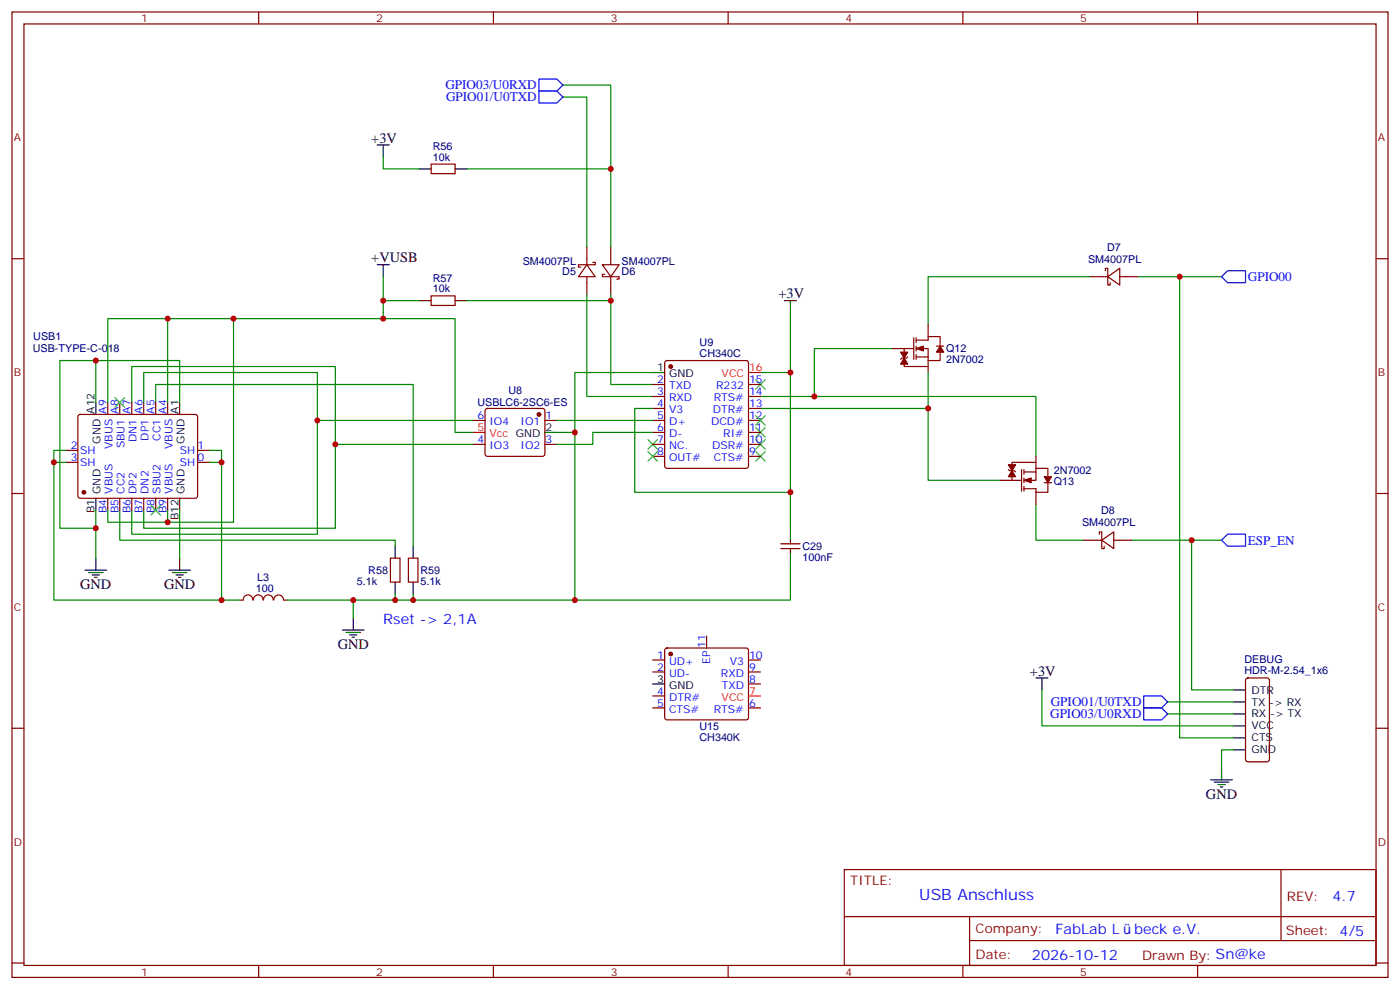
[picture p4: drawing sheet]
<svg xmlns="http://www.w3.org/2000/svg" width="412mm" height="292mm" viewBox="0 0 412 292" stroke-linecap="round" stroke-linejoin="round" font-family="sans-serif">
<g fill="none" stroke="#870000" stroke-width=".35">
<path d="M3.5 3.5h405.4v284.4h-405.4zM7.1 7.1h398.2v277.2h-398.2zM76.2 3.5v3.6M145.3 3.5v3.6M214.5 3.5v3.6M283.6 3.5v3.6M352.8 3.5v3.6M127 48.3h7.1v2.9h-7.1zM3.5 76.2h3.6M172.9 78l2.4 3.5h-4.9zM172.9 72.7v5.3M174.6 77.3h.7v.7h-4.9v.7h.7"/>
<path d="M177.4 78h5l-2.5 3.5zM179.9 72.7v5.3M325.6 79.7v-.7h.7v5h.7v-.7M405.3 76.2h3.6M127 87.1h7.1v2.9h-7.1zM172.9 81.5v5.3M178.2 80.8h-.8v.7h5v.7h-.7M179.9 81.5v5.3M269.2 99.5v6.3M269.9 99.5v1.4M273.4 95.6v3.5M321 81.5h5.3"/>
<path d="M326.3 81.5l3.5-2.5v5zM329.8 81.5h5.3M31.7 118.5v3.6M35.3 118.5v3.6M38.8 118.5v3.6M42.3 118.5v3.6M45.9 118.5v3.6M49.4 118.5v3.6M192.3 113.2h3.5M192.3 116.8h3.5M196 106.4l.5-.2h23.3l.5 .2 .2 .5v30.3l-.2 .5-.5 .2h-23.3l-.5-.2-.2-.5v-30.3zM220.5 113.2h3.5"/>
<path d="M220.5 116.8h3.5M262.8 102.7h6.4M266.3 102.7v5.3h7.1M267.4 105.1l-.3 .4h-1.5l-.3 .3M269.9 100.2h3.5v-1.1h3.5v3.6M269.9 102.7h3.5v3.5M269.9 105.1h3.5M269.9 102v1.4M269.9 104.4v1.4M273.4 106.2v3.5M275.9 102h2.1M276.9 103.4v2.8h-3.5"/>
<path d="M19.4 132.6h3.5M19.4 136.2h3.5M23.2 122.3l.4-.2h33.9l.5 .2 .2 .5-.1 23.5-.6 .5-34.1-.1-.5-.6v-23.3zM58.2 132.6h3.5M58.2 136.2h3.5M139.3 123.8h3.6M139.3 130.9h3.6M143.1 120.5l.5-.2h16.2l.5 .2 .2 .5v12.7l-.2 .5-.5 .2h-16.2l-.5-.2-.2-.5v-12.7zM160.5 123.8h3.5M160.5 130.9h3.5M192.3 123.8h3.5M192.3 130.9h3.5"/>
<path d="M192.3 120.3h3.5M192.3 127.4h3.5M192.3 134.4h3.5M220.5 123.8h3.5M220.5 130.9h3.5M220.5 120.3h3.5M220.5 127.4h3.5M220.5 134.4h3.5M297 138.3l.4 .3h1.4l.4 .4M300.9 138.3v6.3M301.6 139h3.6M301.6 138.3v1.4"/>
<path d="M305.2 136.2h-7.1v5.3M305.2 137.9h3.5v2.9M305.2 137.9v3.6h-3.6M305.2 134.4v3.5M3.5 145.3h3.6M31.7 146.8v3.5M35.3 146.8v3.5M38.8 146.8v3.5M42.3 146.8v3.5M45.9 146.8v3.5M49.4 146.8v3.5M232.8 159.1v1.1"/>
<path d="M294.6 141.5h6.3M301.6 140.8v1.4M301.6 143.2v1.4M305.2 145v3.5M307.6 142.2h2.1M308.7 141.5v3.5h-3.5v-1.1h-3.6M319.3 159.1h5.3M323.8 157.3v-.7h.8v5h.7v-.7M324.6 159.1l3.5-2.5v5zM328.1 159.1h5.3M405.3 145.3h3.6M70.6 176.7h1"/>
<path d="M71.7 176.7a1.41 1.41 0 0 1 1.4-1.5 1.41 1.41 0 0 1 1.4 1.5M74.6 176.7a1.41 1.41 0 0 1 1.5-1.5 1.41 1.41 0 0 1 1.4 1.5M77.6 176.7a1.41 1.41 0 0 1 1.4-1.5 1.41 1.41 0 0 1 1.4 1.5M80.7 176.7a1.41 1.41 0 0 1 1.4-1.5 1.41 1.41 0 0 1 1.4 1.5M83.6 176.7h1.1M115 164.4h2.8v7h-2.8zM120.3 164.4h2.8v7h-2.8zM230 160.2h5.7M230 161.6h5.7M232.8 161.6v1M192.3 194.4h3.5M192.3 197.9h3.5"/>
<path d="M196 191.1l.5-.2h23.3l.5 .2 .2 .5v19.7l-.2 .5-.5 .2h-23.3l-.5-.2-.2-.5v-19.7zM208.1 187.3v3.6M220.5 194.4h3.5M220.5 197.9h3.5M367.1 199.9l.5-.2h5.6l.7 .4v23.6l-.4 .6-5.9 .1-.7-.5v-23.5zM3.5 214.5h3.6M192.3 205h3.5M192.3 208.5h3.5M220.5 208.5h3.5M220.5 201.4h3.5M405.3 214.5h3.6M248.7 256.1h156.6v28.2h-156.6z"/>
<path d="M377.3 256.1v20.9M248.7 270h156.5M285.6 277h119.6M285.6 270v14.1M3.5 283.6h3.6M76.2 284.3v3.6M145.3 284.3v3.6M214.5 284.3v3.6M283.6 284.3v3.6M352.8 284.3v3.6M405.3 283.6h3.6"/>
</g>
<g fill="none" stroke="#000" stroke-width=".35">
<path d="M111.1 42.7h3.6M112.9 42.7v3.5M123.5 49.7h3.5M134.1 49.7h3.5M111.1 78h3.6M112.9 78v3.5M123.5 88.5h3.5M134.1 88.5h3.5M231.1 88.5h3.5M232.8 88.5v3.6M28.2 118.5v3.6M52.9 118.5v3.6"/>
<path d="M192.3 109.7h3.5M160.5 127.4h3.5M28.2 146.8v3.5M52.9 146.8v3.5M232.8 155.6v3.5M25 167.9h6.4M26.1 168.6h4.2M27.2 169.3h2.1M27.9 170h.7M28.2 164.4v3.5M49.7 167.9h6.4M50.8 168.6h4.2"/>
<path d="M51.9 169.3h2.1M52.6 170h.7M52.9 164.4v3.5M116.4 160.9v3.5M116.4 171.4v3.6M121.7 160.9v3.5M121.7 171.4v3.6M232.8 162.6v3.6M100.9 185.6h6.3M102 186.3h4.2M103 187h2.1M103.7 187.7h.7"/>
<path d="M104.1 182v3.6M305.2 199.7h3.5M306.9 199.7v3.5M192.3 201.4h3.5M363.4 203.2h3.5M363.4 206.7h3.5M363.4 210.3h3.5M363.4 213.8h3.5M363.4 217.3h3.5M356.7 229.7h6.3M357.7 230.4h4.2M358.8 231.1h2.1"/>
<path d="M359.5 231.8h.7M359.8 226.1v3.6M363.4 220.8h3.5"/>
</g>
<g fill="none" stroke="#008700" stroke-width=".35">
<path d="M165.8 28.6h7.1v44.1M165.8 25h14.1v47.7M112.9 46.2v3.5h10.6M137.6 49.7h42.3M68.8 93.8v60h-19.4M112.9 81.5v12.3h-63.5M112.9 93.8h21.2v33.6h5.2M112.9 88.5h10.6M137.6 88.5h42.3M172.9 86.8v30h19.4M179.9 86.8v26.4h12.4M232.8 92.1v17.6h-8.8"/>
<path d="M321 81.5h-47.6v14.1M335.1 81.5h24.7M347.5 81.5v135.8h15.9M28.2 118.5v-12.3h-10.6v49.4h10.6M28.2 106.2h24.7v12.3M31.7 118.5v-24.7h17.7v24.7M38.8 118.5v-10.5h60v47.6h-56.5v-5.3M42.3 118.5v-8.8h51.2v14.1M45.9 118.5v-5.3h75.8v47.7M192.3 109.7h-23v67M232.8 109.7v45.9M239.9 116.8h65.3v17.6"/>
<path d="M262.8 102.7h-22.9v14.1h-15.9M273.4 109.7v10.6M15.9 136.2h3.5M19.4 132.6h-3.5v44.1h54.7M61.7 132.6h3.6v44.1M61.7 136.2h3.6M93.5 123.8v33.5h-54.7v-7M93.5 123.8h45.8M98.8 130.9h40.5M164 127.4h5.3M164 123.8h28.3M192.3 120.3h-5.3v24.7h45.8"/>
<path d="M192.3 127.4h-17.7v3.5h-10.6M224 120.3h49.4v21.2h21.2M28.2 150.3v14.1M31.7 150.3v3.5h17.7v-3.5M35.3 150.3v8.8h81.1v1.8M52.9 150.3v14.1M305.2 148.5v10.6h14.1M333.4 159.1h26.4M351 159.1v44.1h12.4M84.7 176.7h19.4M116.4 175v1.7M121.7 175v1.7h-17.6v5.3"/>
<path d="M232.8 166.2v10.5h-111.1M306.9 203.2v10.6h56.5M344 206.7h19.4M344 210.3h19.4M363.4 220.8h-3.6v5.3"/>
</g>
<g fill="none" stroke="#3c3" stroke-width=".35">
<path d="M33.9 117.1l2.8 2.8M36.7 117.1l-2.8 2.8M222.6 111.8l2.8 2.9M225.4 111.8l-2.8 2.9M190.9 129.5l2.8 2.8M190.9 133l2.8 2.8M193.7 129.5l-2.8 2.8M193.7 133l-2.8 2.8M222.6 129.5l2.8 2.8M222.6 125.9l2.8 2.9M222.6 133l2.8 2.8M222.6 122.4l2.8 2.8"/>
<path d="M225.4 129.5l-2.8 2.8M225.4 125.9l-2.8 2.9M225.4 133l-2.8 2.8M225.4 122.4l-2.8 2.8M44.4 148.9l2.9 2.8M47.3 148.9l-2.9 2.8"/>
</g>
<path d="M158.7 26.8h5.3l1.8 1.8-1.8 1.7h-5.3zM158.7 23.3h5.3l1.8 1.7-1.8 1.8h-5.3zM361.6 79.7h5.3v3.6h-5.3l-1.8-1.8zM361.6 157.3h5.3v3.6h-5.3l-1.8-1.8zM336.9 208.5h5.3l1.8 1.8-1.8 1.7h-5.3zM336.9 205h5.3l1.8 1.7-1.8 1.8h-5.3z" fill="none" stroke="#00f" stroke-width=".35"/>
<g fill="#870000" stroke="#870000" stroke-width=".35">
<path d="M298.1 138.6l1.1 1.8h-2.2z"/>
<path d="M297 136.9h2.2l-1.1 1.7z"/>
<path d="M301.6 141.5l2.1-.7v1.4z"/>
<path d="M307.6 140.4h2.1l-1 1.8z"/>
<path d="M265.3 103.7h2.1l-1.1 1.8z"/>
<path d="M266.3 105.5l1.1 1.7h-2.1z"/>
<path d="M269.9 102.7l2.1-.7v1.4z"/>
<path d="M276.9 102l1.1 1.7h-2.1z"/>
<circle cx="158.7" cy="122.1" r=".53"/>
<circle cx="197.6" cy="108" r=".53"/>
<circle cx="24.7" cy="145" r=".53"/>
<circle cx="197.6" cy="192.6" r=".53"/>
</g>
<path d="M220.5 109.7h3.5M139.3 127.4h3.6M220.5 205h3.5" fill="none" stroke="#f00" stroke-width=".35"/>
<g fill="#c00">
<circle cx="116.4" cy="176.7" r=".88"/>
<circle cx="104.1" cy="176.7" r=".88"/>
<circle cx="179.9" cy="49.7" r=".88"/>
<circle cx="179.9" cy="88.5" r=".88"/>
<circle cx="112.9" cy="88.5" r=".88"/>
<circle cx="232.8" cy="109.7" r=".88"/>
<circle cx="239.9" cy="116.8" r=".88"/>
<circle cx="169.3" cy="176.7" r=".88"/>
<circle cx="232.8" cy="145" r=".88"/>
<circle cx="273.4" cy="120.3" r=".88"/>
<circle cx="121.7" cy="176.7" r=".88"/>
<circle cx="169.3" cy="127.4" r=".88"/>
<circle cx="351" cy="159.1" r=".88"/>
<circle cx="347.5" cy="81.5" r=".88"/>
<circle cx="93.5" cy="123.8" r=".88"/>
<circle cx="98.8" cy="130.9" r=".88"/>
<circle cx="15.9" cy="136.2" r=".88"/>
<circle cx="65.3" cy="176.7" r=".88"/>
<circle cx="65.3" cy="136.2" r=".88"/>
<circle cx="28.2" cy="155.6" r=".88"/>
<circle cx="28.2" cy="106.2" r=".88"/>
<circle cx="49.4" cy="93.8" r=".88"/>
<circle cx="112.9" cy="93.8" r=".88"/>
<circle cx="68.8" cy="93.8" r=".88"/>
<circle cx="49.4" cy="153.8" r=".88"/>
</g>
<text font-size="4.6" fill="#00f" x="270.8" y="265.1">USB Anschluss</text>
<g font-size="4.2">
<text x="109.4" y="42">+3V</text>
<text x="109.4" y="77.3">+VUSB</text>
<text x="229.3" y="87.8">+3V</text>
<text x="23.6" y="173.6">GND</text>
<text x="48.3" y="173.6">GND</text>
<text x="99.5" y="191.2">GND</text>
<text x="303.4" y="199">+3V</text>
<text x="355.2" y="235.3">GND</text>
</g>
<g font-size="4.2" fill="#00f">
<text x="112.9" y="183.8">Rset -&gt; 2,1A</text>
<text x="392.5" y="265.4">4.7</text>
<text x="310.9" y="274.9">FabLab L</text>
<text x="334.1" y="274.9">beck e.V.</text>
<text x="304" y="282.7">2026-10-12</text>
</g>
<g font-size="3.9" fill="#00f">
<text x="131.2" y="26.3">GPIO03/U0RXD</text>
<text x="131.4" y="29.8">GPIO01/U0TXD</text>
<text x="367.6" y="82.7">GPIO00</text>
<text x="367.6" y="160.4">ESP_EN</text>
<text x="309.5" y="208">GPIO01/U0TXD</text>
<text x="309.3" y="211.5">GPIO03/U0RXD</text>
</g>
<g font-size="3.9" fill="#800">
<text x="250.5" y="260.7">TITLE:</text>
<text x="379.1" y="265.4">REV:</text>
<text x="287.4" y="274.9">Company:</text>
<text x="378.7" y="275.5">Sheet: 4/5</text>
<text x="287.4" y="282.6">Date:</text>
<text x="336.4" y="282.7">Drawn By: Sn@ke</text>
</g>
<g font-size="3.2" fill="#800">
<text x="41.6" y="6.5">1</text>
<text x="110.8" y="6.5">2</text>
<text x="179.9" y="6.5">3</text>
<text x="249.1" y="6.5">4</text>
<text x="318.2" y="6.5">5</text>
<text x="4.1" y="41.6">A</text>
<text x="405.9" y="41.6">A</text>
<text x="4.1" y="110.8">B</text>
<text x="405.9" y="110.8">B</text>
<text x="4.1" y="179.9">C</text>
<text x="405.9" y="179.9">C</text>
<text x="4.1" y="249.1">D</text>
<text x="405.9" y="249.1">D</text>
<text x="41.6" y="287.3">1</text>
<text x="110.8" y="287.3">2</text>
<text x="179.9" y="287.3">3</text>
<text x="249.1" y="287.3">4</text>
<text x="318.2" y="287.3">5</text>
</g>
<g font-size="3.2" fill="#000080">
<text x="127.5" y="47.3">10k</text>
<text x="127.5" y="44.1">R56</text>
<text x="154" y="77.9">SM4007PL</text>
<text x="183.1" y="77.9">SM4007PL</text>
<text x="320.5" y="77.4">SM4007PL</text>
<text x="326.1" y="73.8">D7</text>
<text x="127.5" y="82.9">R57</text>
<text x="165.6" y="81.1">D5</text>
<text x="183.1" y="81.1">D6</text>
<text x="127.5" y="86.1">10k</text>
<text x="9.8" y="100.3">USB1</text>
<text x="206.1" y="101.8">U9</text>
<text x="9.7" y="103.8">USB-TYPE-C-018</text>
<text x="206.1" y="105">CH340C</text>
<text x="278.7" y="107">2N7002</text>
<text x="278.7" y="103.8">Q12</text>
<text x="140.6" y="119.7">USBLC6-2SC6-ES</text>
<text x="149.7" y="115.9">U8</text>
<text x="310.4" y="139.6">2N7002</text>
<text x="310.4" y="142.8">Q13</text>
<text x="318.8" y="155">SM4007PL</text>
<text x="324.4" y="151.4">D8</text>
<text x="236.4" y="165.2">100nF</text>
<text x="236.4" y="162">C29</text>
<text x="75.8" y="171">L3</text>
<text x="105.1" y="172.2">5.1k</text>
<text x="108.5" y="169.1">R58</text>
<text x="123.8" y="172.2">5.1k</text>
<text x="123.8" y="169.1">R59</text>
<text x="75.4" y="174.3">100</text>
<text x="366.6" y="195.4">DEBUG</text>
<text x="366.6" y="198.6">HDR-M-2.54_1x6</text>
<text x="206" y="215">U15</text>
<text x="206" y="218.3">CH340K</text>
</g>
<g font-size="3.2">
<text x="193.6" y="109.4">1</text>
<text x="197.1" y="111.1">GND</text>
<text x="27.9" y="121.9" transform="rotate(-90 27.9 121.9)">A12</text>
<text x="52.6" y="121.9" transform="rotate(-90 52.6 121.9)">A1</text>
<text x="29.6" y="130.6" transform="rotate(-90 29.6 130.6)">GND</text>
<text x="54.3" y="130.6" transform="rotate(-90 54.3 130.6)">GND</text>
<text x="151.9" y="128.8">GND</text>
<text x="160.7" y="127">2</text>
<text x="29.6" y="145.5" transform="rotate(-90 29.6 145.5)">GND</text>
<text x="54.3" y="145.5" transform="rotate(-90 54.3 145.5)">GND</text>
<text x="27.9" y="151.1" transform="rotate(-90 27.9 151.1)">B1</text>
<text x="52.6" y="153.1" transform="rotate(-90 52.6 153.1)">B12</text>
<text x="193.6" y="201.1">3</text>
<text x="197.1" y="202.8">GND</text>
<text x="368.7" y="204.3">DTR</text>
<text x="368.7" y="207.8">TX -&gt; RX</text>
<text x="368.7" y="211.3">RX -&gt; TX</text>
<text x="368.7" y="214.8">VCC</text>
<text x="368.7" y="218.4">CTS</text>
<text x="368.7" y="221.9">GND</text>
</g>
<g font-size="3.2" fill="#00f">
<text x="193.6" y="112.9">2</text>
<text x="220.7" y="112.9">15</text>
<text x="193.6" y="116.4">3</text>
<text x="193.6" y="119.9">4</text>
<text x="197.1" y="114.7">TXD</text>
<text x="197.1" y="118.2">RXD</text>
<text x="210.3" y="118.2">RTS#</text>
<text x="210.9" y="114.7">R232</text>
<text x="220.7" y="119.9">13</text>
<text x="220.7" y="116.4">14</text>
<text x="31.4" y="121.9" transform="rotate(-90 31.4 121.9)">A9</text>
<text x="34.9" y="121.9" transform="rotate(-90 34.9 121.9)">A8</text>
<text x="38.5" y="121.9" transform="rotate(-90 38.5 121.9)">A7</text>
<text x="42" y="121.9" transform="rotate(-90 42 121.9)">A6</text>
<text x="45.5" y="121.9" transform="rotate(-90 45.5 121.9)">A5</text>
<text x="49" y="121.9" transform="rotate(-90 49 121.9)">A4</text>
<text x="140.7" y="123.5">6</text>
<text x="144.2" y="125.2">IO4</text>
<text x="153.4" y="125.2">IO1</text>
<text x="160.7" y="123.5">1</text>
<text x="193.6" y="123.5">5</text>
<text x="197.1" y="121.7">V3</text>
<text x="197.1" y="125.2">D+</text>
<text x="209.5" y="125.2">DCD#</text>
<text x="210" y="121.7">DTR#</text>
<text x="220.7" y="123.5">12</text>
<text x="40.2" y="130.2" transform="rotate(-90 40.2 130.2)">DN1</text>
<text x="43.7" y="129.7" transform="rotate(-90 43.7 129.7)">DP1</text>
<text x="47.3" y="129.8" transform="rotate(-90 47.3 129.8)">CC1</text>
<text x="140.7" y="130.5">4</text>
<text x="160.7" y="130.5">3</text>
<text x="193.6" y="127">6</text>
<text x="193.6" y="130.5">7</text>
<text x="197.1" y="128.8">D-</text>
<text x="213" y="128.8">RI#</text>
<text x="220.7" y="130.5">10</text>
<text x="220.7" y="127">11</text>
<text x="20.9" y="132.3">2</text>
<text x="20.9" y="135.8">3</text>
<text x="23.6" y="133.7">SH</text>
<text x="23.6" y="137.2">SH</text>
<text x="33.2" y="132.2" transform="rotate(-90 33.2 132.2)">VBUS</text>
<text x="36.7" y="132" transform="rotate(-90 36.7 132)">SBU1</text>
<text x="50.8" y="132.2" transform="rotate(-90 50.8 132.2)">VBUS</text>
<text x="52.9" y="133.7">SH</text>
<text x="52.9" y="137.2">SH</text>
<text x="58.2" y="132.3">1</text>
<text x="58.2" y="135.8">0</text>
<text x="144.2" y="132.3">IO3</text>
<text x="153.4" y="132.3">IO2</text>
<text x="193.6" y="134.1">8</text>
<text x="197.1" y="132.3">NC.</text>
<text x="197.1" y="135.8">OUT#</text>
<text x="209.8" y="132.3">DSR#</text>
<text x="210.2" y="135.8">CTS#</text>
<text x="220.7" y="134.1">9</text>
<text x="33.2" y="145.5" transform="rotate(-90 33.2 145.5)">VBUS</text>
<text x="36.7" y="145.5" transform="rotate(-90 36.7 145.5)">CC2</text>
<text x="40.2" y="145.5" transform="rotate(-90 40.2 145.5)">DP2</text>
<text x="43.7" y="145.5" transform="rotate(-90 43.7 145.5)">DN2</text>
<text x="47.3" y="145.5" transform="rotate(-90 47.3 145.5)">SBU2</text>
<text x="50.8" y="145.5" transform="rotate(-90 50.8 145.5)">VBUS</text>
<text x="31.4" y="151.1" transform="rotate(-90 31.4 151.1)">B4</text>
<text x="34.9" y="151.1" transform="rotate(-90 34.9 151.1)">B5</text>
<text x="38.5" y="151.1" transform="rotate(-90 38.5 151.1)">B6</text>
<text x="42" y="151.1" transform="rotate(-90 42 151.1)">B7</text>
<text x="45.5" y="151.1" transform="rotate(-90 45.5 151.1)">B8</text>
<text x="49" y="151.1" transform="rotate(-90 49 151.1)">B9</text>
<text x="207.8" y="190.9" transform="rotate(-90 207.8 190.9)">11</text>
<text x="193.6" y="194">1</text>
<text x="193.6" y="197.6">2</text>
<text x="197.1" y="195.8">UD+</text>
<text x="209.2" y="195.5" transform="rotate(-90 209.2 195.5)">EP</text>
<text x="215" y="195.8">V3</text>
<text x="220.7" y="197.6">9</text>
<text x="220.7" y="194">10</text>
<text x="197.1" y="199.3">UD-</text>
<text x="212.4" y="199.3">RXD</text>
<text x="212.6" y="202.8">TXD</text>
<text x="220.7" y="201.1">8</text>
<text x="193.6" y="204.6">4</text>
<text x="193.6" y="208.1">5</text>
<text x="197.1" y="206.4">DTR#</text>
<text x="197.1" y="209.9">CTS#</text>
<text x="210.3" y="209.9">RTS#</text>
<text x="220.7" y="208.1">6</text>
</g>
<g font-size="3.2" fill="#f00">
<text x="212.6" y="111.1">VCC</text>
<text x="220.7" y="109.4">16</text>
<text x="140.7" y="127">5</text>
<text x="144.2" y="128.8">Vcc</text>
<text x="212.6" y="206.4">VCC</text>
<text x="220.7" y="204.6">7</text>
</g>
</svg>
